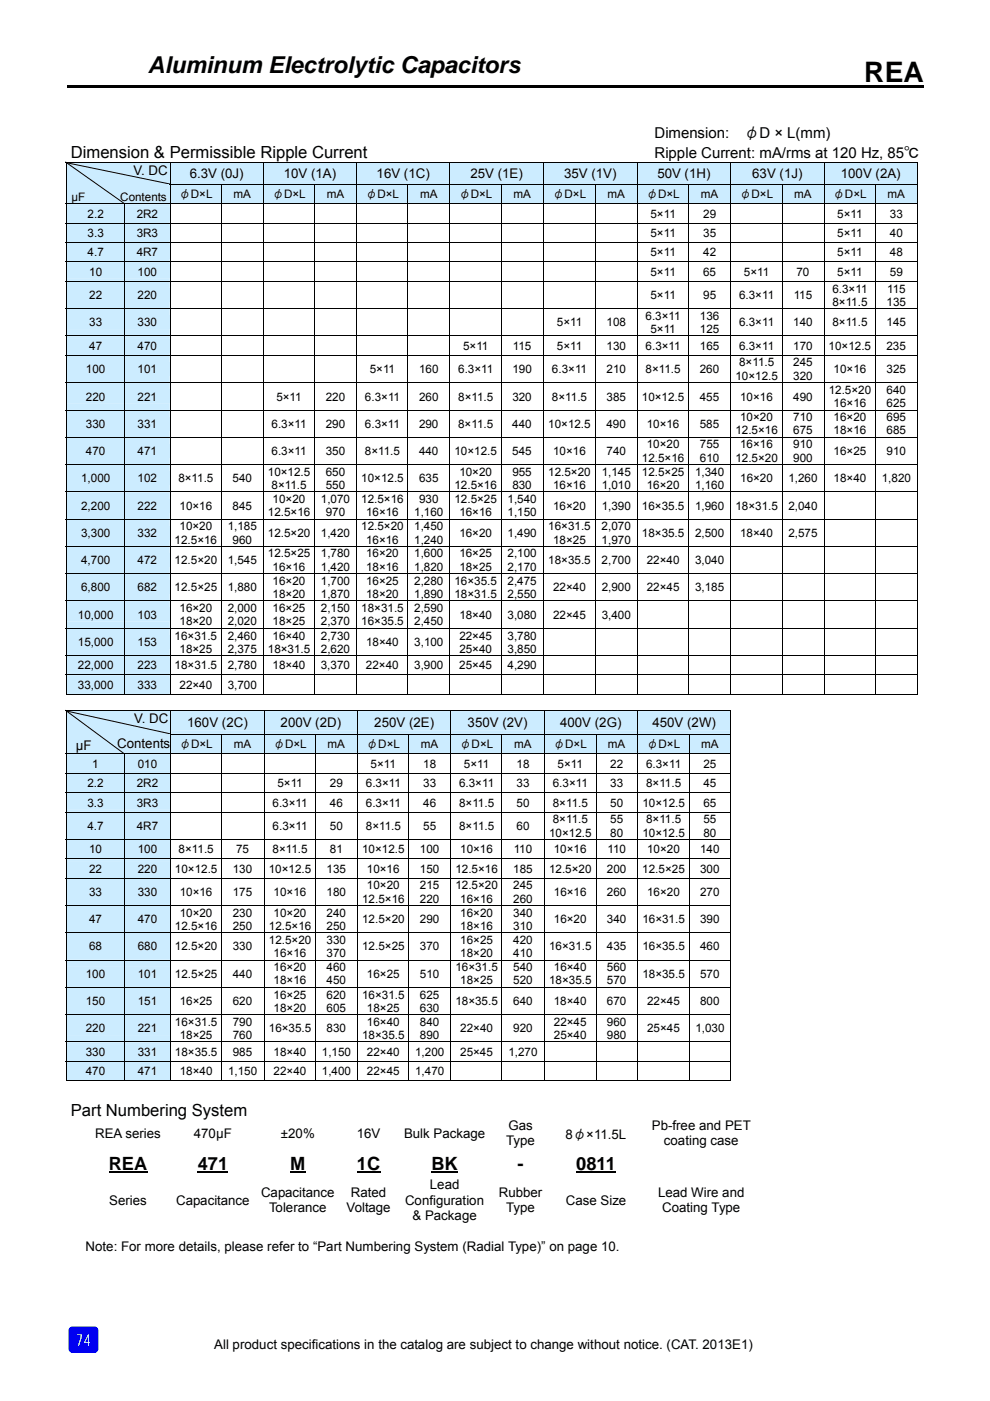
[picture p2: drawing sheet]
<svg xmlns="http://www.w3.org/2000/svg" width="210mm" height="297mm" viewBox="0 0 210 297" stroke-linecap="round" stroke-linejoin="round" font-family="sans-serif">
<path d="M14.3 18.2h16.6v.5h-16.6zM30.6 18.2h136.8v.5h-136.8zM167.2 18.2h28.8v.5h-28.8z" fill="#000"/>
<path d="M14.8 281.5l.6-.3h4.6a.93 .93 0 0 1 .9 1v3.7a.93 .93 0 0 1-.9 1h-4.6a.94 .94 0 0 1-.9-1v-3.7z" fill-rule="evenodd" fill="#00f"/>
<g fill="#ccecff">
<path d="M14.1 34.5h21.9v4.5h-21.9z"/>
<path d="M36.2 34.5h19.6v4.5h-19.6z"/>
<path d="M36.2 35.1h19.6v3.3h-19.6z"/>
<path d="M55.9 34.5h19.6v4.5h-19.6z"/>
<path d="M55.9 35.1h19.6v3.3h-19.6z"/>
<path d="M75.7 34.5h19.6v4.5h-19.6z"/>
<path d="M75.7 35.1h19.6v3.3h-19.6z"/>
<path d="M95.5 34.5h19.6v4.5h-19.6z"/>
<path d="M95.5 35.1h19.6v3.3h-19.6z"/>
<path d="M115.3 34.5h19.8v4.5h-19.8z"/>
<path d="M115.3 35.1h19.8v3.3h-19.8z"/>
<path d="M135.3 34.5h19.6v4.5h-19.6z"/>
<path d="M135.3 35.1h19.6v3.3h-19.6z"/>
<path d="M155.1 34.5h19.6v4.5h-19.6z"/>
<path d="M155.1 35.1h19.6v3.3h-19.6z"/>
<path d="M174.9 34.5h19.6v4.5h-19.6z"/>
<path d="M174.9 35.1h19.6v3.3h-19.6z"/>
</g>
<path d="M13.9 34.3h.2v.2h-.2zM194.5 34.3h.2v.2h-.2z" fill="#000"/>
<path d="M13.9 34.4h180.8M14 34.5v4.5M14.1 34.5l21.9 4.5M36.1 34.5v4.5M55.9 34.5v4.5M75.6 34.5v4.5M95.4 34.5v4.5M115.2 34.5v4.5M135.2 34.5v4.5M155 34.5v4.5M174.8 34.5v4.5M194.6 34.5v4.5" fill="none" stroke="#000" stroke-width=".21"/>
<g fill="#ccecff">
<path d="M14.1 39.1h21.9v4h-21.9z"/>
<path d="M36.2 39.1h10.7v4h-10.7z"/>
<path d="M36.2 39.5h10.7v3.2h-10.7z"/>
<path d="M47 39.1h8.8v4h-8.8z"/>
<path d="M47 39.7h8.8v2.8h-8.8z"/>
<path d="M55.9 39.1h10.8v4h-10.8z"/>
<path d="M55.9 39.5h10.8v3.2h-10.8z"/>
<path d="M66.8 39.1h8.7v4h-8.7z"/>
<path d="M66.8 39.7h8.7v2.8h-8.7z"/>
<path d="M75.7 39.1h10.8v4h-10.8z"/>
<path d="M75.7 39.5h10.8v3.2h-10.8z"/>
<path d="M86.6 39.1h8.7v4h-8.7z"/>
<path d="M86.6 39.7h8.7v2.8h-8.7z"/>
<path d="M95.5 39.1h10.8v4h-10.8z"/>
<path d="M95.5 39.5h10.8v3.2h-10.8z"/>
<path d="M106.3 39.1h8.8v4h-8.8z"/>
<path d="M106.3 39.7h8.8v2.8h-8.8z"/>
<path d="M115.3 39.1h11v4h-11z"/>
<path d="M115.3 39.5h11v3.2h-11z"/>
<path d="M126.3 39.1h8.8v4h-8.8z"/>
<path d="M126.3 39.7h8.8v2.8h-8.8z"/>
<path d="M135.3 39.1h10.7v4h-10.7z"/>
<path d="M135.3 39.5h10.7v3.2h-10.7z"/>
<path d="M146.1 39.1h8.8v4h-8.8z"/>
<path d="M146.1 39.7h8.8v2.8h-8.8z"/>
<path d="M155.1 39.1h10.8v4h-10.8z"/>
<path d="M155.1 39.5h10.8v3.2h-10.8z"/>
<path d="M165.9 39.1h8.8v4h-8.8z"/>
<path d="M165.9 39.7h8.8v2.8h-8.8z"/>
<path d="M174.9 39.1h10.8v4h-10.8z"/>
<path d="M174.9 39.5h10.8v3.2h-10.8z"/>
<path d="M185.7 39.1h8.8v4h-8.8z"/>
<path d="M185.7 39.7h8.8v2.8h-8.8z"/>
</g>
<path d="M13.9 39l.2 .1z" fill="#000"/>
<path d="M14.1 39.1h21.9" fill="none" stroke="#ccecff" stroke-width=".21"/>
<g fill="none" stroke="#000" stroke-width=".21">
<path d="M14 39.1v4M36 39.1h158.7M36.1 39.1v4M47 39.1v4M55.9 39.1v4M66.7 39.1v4M75.6 39.1v4M86.5 39.1v4M95.4 39.1v4M106.3 39.1v4M115.2 39.1v4M126.3 39.1v4"/>
<path d="M135.2 39.1v4M146.1 39.1v4M155 39.1v4M165.9 39.1v4M174.8 39.1v4M185.7 39.1v4M194.6 39.1v4"/>
</g>
<g fill="#ccecff">
<path d="M14.1 43.3h12.4v4h-12.4z"/>
<path d="M14.1 43.9h12.4v2.8h-12.4z"/>
<path d="M26.5 43.3h9.5v4h-9.5z"/>
<path d="M26.5 43.9h9.5v2.8h-9.5z"/>
</g>
<g fill="none" stroke="#000" stroke-width=".21">
<path d="M13.9 43.2h180.8M14 43.3v4M26.5 43.3v4M36.1 43.3v4M47 43.3v4M55.9 43.3v4M66.7 43.3v4M75.6 43.3v4M86.5 43.3v4M95.4 43.3v4M106.3 43.3v4M115.2 43.3v4"/>
<path d="M126.3 43.3v4M135.2 43.3v4M146.1 43.3v4M155 43.3v4M165.9 43.3v4M174.8 43.3v4M185.7 43.3v4M194.6 43.3v4"/>
</g>
<g fill="#ccecff">
<path d="M14.1 47.4h12.4v4h-12.4z"/>
<path d="M14.1 48h12.4v2.8h-12.4z"/>
<path d="M26.5 47.4h9.5v4h-9.5z"/>
<path d="M26.5 48h9.5v2.8h-9.5z"/>
</g>
<g fill="none" stroke="#000" stroke-width=".21">
<path d="M13.9 47.3h180.8M14 47.4v4M26.5 47.4v4M36.1 47.4v4M47 47.4v4M55.9 47.4v4M66.7 47.4v4M75.6 47.4v4M86.5 47.4v4M95.4 47.4v4M106.3 47.4v4M115.2 47.4v4"/>
<path d="M126.3 47.4v4M135.2 47.4v4M146.1 47.4v4M155 47.4v4M165.9 47.4v4M174.8 47.4v4M185.7 47.4v4M194.6 47.4v4"/>
</g>
<g fill="#ccecff">
<path d="M14.1 51.5h12.4v4h-12.4z"/>
<path d="M14.1 52h12.4v2.9h-12.4z"/>
<path d="M26.5 51.5h9.5v4h-9.5z"/>
<path d="M26.5 52h9.5v2.9h-9.5z"/>
</g>
<g fill="none" stroke="#000" stroke-width=".21">
<path d="M13.9 51.4h180.8M14 51.5v4M26.5 51.5v4M36.1 51.5v4M47 51.5v4M55.9 51.5v4M66.7 51.5v4M75.6 51.5v4M86.5 51.5v4M95.4 51.5v4M106.3 51.5v4M115.2 51.5v4"/>
<path d="M126.3 51.5v4M135.2 51.5v4M146.1 51.5v4M155 51.5v4M165.9 51.5v4M174.8 51.5v4M185.7 51.5v4M194.6 51.5v4"/>
</g>
<g fill="#ccecff">
<path d="M14.1 55.6h12.4v4h-12.4z"/>
<path d="M14.1 56.1h12.4v2.9h-12.4z"/>
<path d="M26.5 55.6h9.5v4h-9.5z"/>
<path d="M26.5 56.1h9.5v2.9h-9.5z"/>
</g>
<g fill="none" stroke="#000" stroke-width=".21">
<path d="M13.9 55.5h180.8M14 55.6v4M26.5 55.6v4M36.1 55.6v4M47 55.6v4M55.9 55.6v4M66.7 55.6v4M75.6 55.6v4M86.5 55.6v4M95.4 55.6v4M106.3 55.6v4M115.2 55.6v4"/>
<path d="M126.3 55.6v4M135.2 55.6v4M146.1 55.6v4M155 55.6v4M165.9 55.6v4M174.8 55.6v4M185.7 55.6v4M194.6 55.6v4"/>
</g>
<g fill="#ccecff">
<path d="M14.1 59.7h12.4v5.7h-12.4z"/>
<path d="M14.1 61.2h12.4v2.8h-12.4z"/>
<path d="M26.5 59.7h9.5v5.7h-9.5z"/>
<path d="M26.5 61.2h9.5v2.8h-9.5z"/>
</g>
<g fill="none" stroke="#000" stroke-width=".21">
<path d="M13.9 59.6h180.8M14 59.7v5.7M26.5 59.7v5.7M36.1 59.7v5.7M47 59.7v5.7M55.9 59.7v5.7M66.7 59.7v5.7M75.6 59.7v5.7M86.5 59.7v5.7M95.4 59.7v5.7M106.3 59.7v5.7M115.2 59.7v5.7"/>
<path d="M126.3 59.7v5.7M135.2 59.7v5.7M146.1 59.7v5.7M155 59.7v5.7M165.9 59.7v5.7M174.8 59.7v5.7M185.7 59.7v5.7M194.6 59.7v5.7"/>
</g>
<g fill="#ccecff">
<path d="M14.1 65.5h12.4v5.7h-12.4z"/>
<path d="M14.1 66.9h12.4v2.9h-12.4z"/>
<path d="M26.5 65.5h9.5v5.7h-9.5z"/>
<path d="M26.5 66.9h9.5v2.9h-9.5z"/>
</g>
<g fill="none" stroke="#000" stroke-width=".21">
<path d="M13.9 65.5h180.8M14 65.5v5.7M26.5 65.5v5.7M36.1 65.5v5.7M47 65.5v5.7M55.9 65.5v5.7M66.7 65.5v5.7M75.6 65.5v5.7M86.5 65.5v5.7M95.4 65.5v5.7M106.3 65.5v5.7M115.2 65.5v5.7"/>
<path d="M126.3 65.5v5.7M135.2 65.5v5.7M146.1 65.5v5.7M155 65.5v5.7M165.9 65.5v5.7M174.8 65.5v5.7M185.7 65.5v5.7M194.6 65.5v5.7"/>
</g>
<g fill="#ccecff">
<path d="M14.1 71.3h12.4v4h-12.4z"/>
<path d="M14.1 71.9h12.4v2.8h-12.4z"/>
<path d="M26.5 71.3h9.5v4h-9.5z"/>
<path d="M26.5 71.9h9.5v2.8h-9.5z"/>
</g>
<g fill="none" stroke="#000" stroke-width=".21">
<path d="M13.9 71.2h180.8M14 71.3v4M26.5 71.3v4M36.1 71.3v4M47 71.3v4M55.9 71.3v4M66.7 71.3v4M75.6 71.3v4M86.5 71.3v4M95.4 71.3v4M106.3 71.3v4M115.2 71.3v4"/>
<path d="M126.3 71.3v4M135.2 71.3v4M146.1 71.3v4M155 71.3v4M165.9 71.3v4M174.8 71.3v4M185.7 71.3v4M194.6 71.3v4"/>
</g>
<g fill="#ccecff">
<path d="M14.1 75.4h12.4v5.6h-12.4z"/>
<path d="M14.1 76.8h12.4v2.8h-12.4z"/>
<path d="M26.5 75.4h9.5v5.6h-9.5z"/>
<path d="M26.5 76.8h9.5v2.8h-9.5z"/>
</g>
<g fill="none" stroke="#000" stroke-width=".21">
<path d="M13.9 75.3h180.8M14 75.4v5.6M26.5 75.4v5.6M36.1 75.4v5.6M47 75.4v5.6M55.9 75.4v5.6M66.7 75.4v5.6M75.6 75.4v5.6M86.5 75.4v5.6M95.4 75.4v5.6M106.3 75.4v5.6M115.2 75.4v5.6"/>
<path d="M126.3 75.4v5.6M135.2 75.4v5.6M146.1 75.4v5.6M155 75.4v5.6M165.9 75.4v5.6M174.8 75.4v5.6M185.7 75.4v5.6M194.6 75.4v5.6"/>
</g>
<g fill="#ccecff">
<path d="M14.1 81.2h12.4v5.7h-12.4z"/>
<path d="M14.1 82.6h12.4v2.9h-12.4z"/>
<path d="M26.5 81.2h9.5v5.7h-9.5z"/>
<path d="M26.5 82.6h9.5v2.9h-9.5z"/>
</g>
<g fill="none" stroke="#000" stroke-width=".21">
<path d="M13.9 81.1h180.8M14 81.2v5.7M26.5 81.2v5.7M36.1 81.2v5.7M47 81.2v5.7M55.9 81.2v5.7M66.7 81.2v5.7M75.6 81.2v5.7M86.5 81.2v5.7M95.4 81.2v5.7M106.3 81.2v5.7M115.2 81.2v5.7"/>
<path d="M126.3 81.2v5.7M135.2 81.2v5.7M146.1 81.2v5.7M155 81.2v5.7M165.9 81.2v5.7M174.8 81.2v5.7M185.7 81.2v5.7M194.6 81.2v5.7"/>
</g>
<g fill="#ccecff">
<path d="M14.1 87h12.4v5.7h-12.4z"/>
<path d="M14.1 88.4h12.4v2.8h-12.4z"/>
<path d="M26.5 87h9.5v5.7h-9.5z"/>
<path d="M26.5 88.4h9.5v2.8h-9.5z"/>
</g>
<g fill="none" stroke="#000" stroke-width=".21">
<path d="M13.9 87h180.8M14 87v5.7M26.5 87v5.7M36.1 87v5.7M47 87v5.7M55.9 87v5.7M66.7 87v5.7M75.6 87v5.7M86.5 87v5.7M95.4 87v5.7M106.3 87v5.7M115.2 87v5.7"/>
<path d="M126.3 87v5.7M135.2 87v5.7M146.1 87v5.7M155 87v5.7M165.9 87v5.7M174.8 87v5.7M185.7 87v5.7M194.6 87v5.7"/>
</g>
<g fill="#ccecff">
<path d="M14.1 92.8h12.4v5.6h-12.4z"/>
<path d="M14.1 94.2h12.4v2.8h-12.4z"/>
<path d="M26.5 92.8h9.5v5.6h-9.5z"/>
<path d="M26.5 94.2h9.5v2.8h-9.5z"/>
</g>
<g fill="none" stroke="#000" stroke-width=".21">
<path d="M13.9 92.7h180.8M14 92.8v5.6M26.5 92.8v5.6M36.1 92.8v5.6M47 92.8v5.6M55.9 92.8v5.6M66.7 92.8v5.6M75.6 92.8v5.6M86.5 92.8v5.6M95.4 92.8v5.6M106.3 92.8v5.6M115.2 92.8v5.6"/>
<path d="M126.3 92.8v5.6M135.2 92.8v5.6M146.1 92.8v5.6M155 92.8v5.6M165.9 92.8v5.6M174.8 92.8v5.6M185.7 92.8v5.6M194.6 92.8v5.6"/>
</g>
<g fill="#ccecff">
<path d="M14.1 98.5h12.4v5.7h-12.4z"/>
<path d="M14.1 99.9h12.4v2.9h-12.4z"/>
<path d="M26.5 98.5h9.5v5.7h-9.5z"/>
<path d="M26.5 99.9h9.5v2.9h-9.5z"/>
</g>
<g fill="none" stroke="#000" stroke-width=".21">
<path d="M13.9 98.5h180.8M14 98.5v5.7M26.5 98.5v5.7M36.1 98.5v5.7M47 98.5v5.7M55.9 98.5v5.7M66.7 98.5v5.7M75.6 98.5v5.7M86.5 98.5v5.7M95.4 98.5v5.7M106.3 98.5v5.7M115.2 98.5v5.7"/>
<path d="M126.3 98.5v5.7M135.2 98.5v5.7M146.1 98.5v5.7M155 98.5v5.7M165.9 98.5v5.7M174.8 98.5v5.7M185.7 98.5v5.7M194.6 98.5v5.7"/>
</g>
<g fill="#ccecff">
<path d="M14.1 104.4h12.4v5.7h-12.4z"/>
<path d="M14.1 105.8h12.4v2.8h-12.4z"/>
<path d="M26.5 104.4h9.5v5.7h-9.5z"/>
<path d="M26.5 105.8h9.5v2.8h-9.5z"/>
</g>
<g fill="none" stroke="#000" stroke-width=".21">
<path d="M13.9 104.3h180.8M14 104.4v5.7M26.5 104.4v5.7M36.1 104.4v5.7M47 104.4v5.7M55.9 104.4v5.7M66.7 104.4v5.7M75.6 104.4v5.7M86.5 104.4v5.7M95.4 104.4v5.7M106.3 104.4v5.7M115.2 104.4v5.7"/>
<path d="M126.3 104.4v5.7M135.2 104.4v5.7M146.1 104.4v5.7M155 104.4v5.7M165.9 104.4v5.7M174.8 104.4v5.7M185.7 104.4v5.7M194.6 104.4v5.7"/>
</g>
<g fill="#ccecff">
<path d="M14.1 110.2h12.4v5.6h-12.4z"/>
<path d="M14.1 111.6h12.4v2.8h-12.4z"/>
<path d="M26.5 110.2h9.5v5.6h-9.5z"/>
<path d="M26.5 111.6h9.5v2.8h-9.5z"/>
</g>
<g fill="none" stroke="#000" stroke-width=".21">
<path d="M13.9 110.1h180.8M14 110.2v5.6M26.5 110.2v5.6M36.1 110.2v5.6M47 110.2v5.6M55.9 110.2v5.6M66.7 110.2v5.6M75.6 110.2v5.6M86.5 110.2v5.6M95.4 110.2v5.6M106.3 110.2v5.6M115.2 110.2v5.6"/>
<path d="M126.3 110.2v5.6M135.2 110.2v5.6M146.1 110.2v5.6M155 110.2v5.6M165.9 110.2v5.6M174.8 110.2v5.6M185.7 110.2v5.6M194.6 110.2v5.6"/>
</g>
<g fill="#ccecff">
<path d="M14.1 115.9h12.4v5.7h-12.4z"/>
<path d="M14.1 117.3h12.4v2.9h-12.4z"/>
<path d="M26.5 115.9h9.5v5.7h-9.5z"/>
<path d="M26.5 117.3h9.5v2.9h-9.5z"/>
</g>
<g fill="none" stroke="#000" stroke-width=".21">
<path d="M13.9 115.9h180.8M14 115.9v5.7M26.5 115.9v5.7M36.1 115.9v5.7M47 115.9v5.7M55.9 115.9v5.7M66.7 115.9v5.7M75.6 115.9v5.7M86.5 115.9v5.7M95.4 115.9v5.7M106.3 115.9v5.7M115.2 115.9v5.7"/>
<path d="M126.3 115.9v5.7M135.2 115.9v5.7M146.1 115.9v5.7M155 115.9v5.7M165.9 115.9v5.7M174.8 115.9v5.7M185.7 115.9v5.7M194.6 115.9v5.7"/>
</g>
<g fill="#ccecff">
<path d="M14.1 121.7h12.4v5.7h-12.4z"/>
<path d="M14.1 123.1h12.4v2.8h-12.4z"/>
<path d="M26.5 121.7h9.5v5.7h-9.5z"/>
<path d="M26.5 123.1h9.5v2.8h-9.5z"/>
</g>
<g fill="none" stroke="#000" stroke-width=".21">
<path d="M13.9 121.6h180.8M14 121.7v5.7M26.5 121.7v5.7M36.1 121.7v5.7M47 121.7v5.7M55.9 121.7v5.7M66.7 121.7v5.7M75.6 121.7v5.7M86.5 121.7v5.7M95.4 121.7v5.7M106.3 121.7v5.7M115.2 121.7v5.7"/>
<path d="M126.3 121.7v5.7M135.2 121.7v5.7M146.1 121.7v5.7M155 121.7v5.7M165.9 121.7v5.7M174.8 121.7v5.7M185.7 121.7v5.7M194.6 121.7v5.7"/>
</g>
<g fill="#ccecff">
<path d="M14.1 127.4h12.4v5.7h-12.4z"/>
<path d="M14.1 128.9h12.4v2.8h-12.4z"/>
<path d="M26.5 127.4h9.5v5.7h-9.5z"/>
<path d="M26.5 128.9h9.5v2.8h-9.5z"/>
</g>
<g fill="none" stroke="#000" stroke-width=".21">
<path d="M13.9 127.4h180.8M14 127.4v5.7M26.5 127.4v5.7M36.1 127.4v5.7M47 127.4v5.7M55.9 127.4v5.7M66.7 127.4v5.7M75.6 127.4v5.7M86.5 127.4v5.7M95.4 127.4v5.7M106.3 127.4v5.7M115.2 127.4v5.7"/>
<path d="M126.3 127.4v5.7M135.2 127.4v5.7M146.1 127.4v5.7M155 127.4v5.7M165.9 127.4v5.7M174.8 127.4v5.7M185.7 127.4v5.7M194.6 127.4v5.7"/>
</g>
<g fill="#ccecff">
<path d="M14.1 133.3h12.4v5.7h-12.4z"/>
<path d="M14.1 134.7h12.4v2.9h-12.4z"/>
<path d="M26.5 133.3h9.5v5.7h-9.5z"/>
<path d="M26.5 134.7h9.5v2.9h-9.5z"/>
</g>
<g fill="none" stroke="#000" stroke-width=".21">
<path d="M13.9 133.2h180.8M14 133.3v5.7M26.5 133.3v5.7M36.1 133.3v5.7M47 133.3v5.7M55.9 133.3v5.7M66.7 133.3v5.7M75.6 133.3v5.7M86.5 133.3v5.7M95.4 133.3v5.7M106.3 133.3v5.7M115.2 133.3v5.7"/>
<path d="M126.3 133.3v5.7M135.2 133.3v5.7M146.1 133.3v5.7M155 133.3v5.7M165.9 133.3v5.7M174.8 133.3v5.7M185.7 133.3v5.7M194.6 133.3v5.7"/>
</g>
<g fill="#ccecff">
<path d="M14.1 139.1h12.4v4h-12.4z"/>
<path d="M14.1 139.7h12.4v2.8h-12.4z"/>
<path d="M26.5 139.1h9.5v4h-9.5z"/>
<path d="M26.5 139.7h9.5v2.8h-9.5z"/>
</g>
<g fill="none" stroke="#000" stroke-width=".21">
<path d="M13.9 139h180.8M14 139.1v4M26.5 139.1v4M36.1 139.1v4M47 139.1v4M55.9 139.1v4M66.7 139.1v4M75.6 139.1v4M86.5 139.1v4M95.4 139.1v4M106.3 139.1v4M115.2 139.1v4"/>
<path d="M126.3 139.1v4M135.2 139.1v4M146.1 139.1v4M155 139.1v4M165.9 139.1v4M174.8 139.1v4M185.7 139.1v4M194.6 139.1v4"/>
</g>
<g fill="#ccecff">
<path d="M14.1 143.2h12.4v4h-12.4z"/>
<path d="M14.1 143.7h12.4v2.9h-12.4z"/>
<path d="M26.5 143.2h9.5v4h-9.5z"/>
<path d="M26.5 143.7h9.5v2.9h-9.5z"/>
</g>
<g fill="none" stroke="#000" stroke-width=".21">
<path d="M13.9 143.1h180.8M13.9 147.3h22.1M14 143.2v4.1M26.5 143.2v4M36.1 143.2v4.1M36.2 147.3h19.6M47 143.2v4M55.9 143.2v4.1M55.9 147.3h19.6M66.7 143.2v4M75.6 143.2v4.1M75.7 147.3h19.6"/>
<path d="M86.5 143.2v4M95.4 143.2v4.1M95.5 147.3h19.6M106.3 143.2v4M115.2 143.2v4.1M115.3 147.3h19.8M126.3 143.2v4M135.2 143.2v4.1M135.3 147.3h19.6M146.1 143.2v4M155 143.2v4.1M155.1 147.3h19.6"/>
<path d="M165.9 143.2v4M174.8 143.2v4.1M174.9 147.3h19.6M185.7 143.2v4M194.6 143.2v4.1"/>
</g>
<path d="M194.5 147.2h.2v.1h-.2z" fill="#000"/>
<g fill="#ccecff">
<path d="M14.1 150.8h22v4.8h-22z"/>
<path d="M36.3 150.8h19.7v4.8h-19.7z"/>
<path d="M36.3 151.6h19.7v3.2h-19.7z"/>
<path d="M56.2 150.8h19.6v4.8h-19.6z"/>
<path d="M56.2 151.6h19.6v3.2h-19.6z"/>
<path d="M75.9 150.8h19.6v4.8h-19.6z"/>
<path d="M75.9 151.6h19.6v3.2h-19.6z"/>
<path d="M95.7 150.8h19.6v4.8h-19.6z"/>
<path d="M95.7 151.6h19.6v3.2h-19.6z"/>
<path d="M115.5 150.8h19.6v4.8h-19.6z"/>
<path d="M115.5 151.6h19.6v3.2h-19.6z"/>
<path d="M135.3 150.8h19.6v4.8h-19.6z"/>
<path d="M135.3 151.6h19.6v3.2h-19.6z"/>
</g>
<path d="M13.9 150.6h.2v.1h-.2zM154.9 150.6h.2v.1h-.2z" fill="#000"/>
<path d="M13.9 150.7h141.2M14 150.7v4.9M14.1 150.7l22.1 4.9M36.2 150.7v4.9M56 150.7v4.9M75.8 150.7v4.9M95.6 150.7v4.9M115.4 150.7v4.9M135.2 150.7v4.9M155 150.7v4.9" fill="none" stroke="#000" stroke-width=".21"/>
<g fill="#ccecff">
<path d="M14.1 155.7h7.2v4h-7.2z"/>
<path d="M21.3 155.7h14.8v4h-14.8z"/>
<path d="M21.3 156.1h14.8v3.2h-14.8z"/>
<path d="M36.3 155.7h10.6v4h-10.6z"/>
<path d="M36.3 156.1h10.6v3.2h-10.6z"/>
<path d="M46.9 155.7h9.1v4h-9.1z"/>
<path d="M46.9 156.3h9.1v2.8h-9.1z"/>
<path d="M56.2 155.7h10.7v4h-10.7z"/>
<path d="M56.2 156.1h10.7v3.2h-10.7z"/>
<path d="M67 155.7h8.8v4h-8.8z"/>
<path d="M67 156.3h8.8v2.8h-8.8z"/>
<path d="M75.9 155.7h10.8v4h-10.8z"/>
<path d="M75.9 156.1h10.8v3.2h-10.8z"/>
<path d="M86.7 155.7h8.8v4h-8.8z"/>
<path d="M86.7 156.3h8.8v2.8h-8.8z"/>
<path d="M95.7 155.7h10.7v4h-10.7z"/>
<path d="M95.7 156.1h10.7v3.2h-10.7z"/>
<path d="M106.5 155.7h8.8v4h-8.8z"/>
<path d="M106.5 156.3h8.8v2.8h-8.8z"/>
<path d="M115.5 155.7h10.9v4h-10.9z"/>
<path d="M115.5 156.1h10.9v3.2h-10.9z"/>
<path d="M126.5 155.7h8.6v4h-8.6z"/>
<path d="M126.5 156.3h8.6v2.8h-8.6z"/>
<path d="M135.3 155.7h10.9v4h-10.9z"/>
<path d="M135.3 156.1h10.9v3.2h-10.9z"/>
<path d="M146.2 155.7h8.7v4h-8.7z"/>
<path d="M146.2 156.3h8.7v2.8h-8.7z"/>
</g>
<path d="M13.9 155.6l.2 .1z" fill="#000"/>
<path d="M14.1 155.6h22.1" fill="none" stroke="#ccecff" stroke-width=".21"/>
<g fill="none" stroke="#000" stroke-width=".21">
<path d="M14 155.7v4M36.2 155.6h118.9M36.2 155.7v4M46.9 155.7v4M56 155.7v4M66.9 155.7v4M75.8 155.7v4M86.7 155.7v4M95.6 155.7v4M106.5 155.7v4M115.4 155.7v4M126.4 155.7v4"/>
<path d="M135.2 155.7v4M146.2 155.7v4M155 155.7v4"/>
</g>
<g fill="#ccecff">
<path d="M14.1 159.9h12.3v4h-12.3z"/>
<path d="M14.1 160.4h12.3v2.9h-12.3z"/>
<path d="M26.5 159.9h9.7v4h-9.7z"/>
<path d="M26.5 160.4h9.7v2.9h-9.7z"/>
</g>
<g fill="none" stroke="#000" stroke-width=".21">
<path d="M13.9 159.8h141.2M14 159.9v4M26.4 159.9v4M36.2 159.9v4M46.9 159.9v4M56 159.9v4M66.9 159.9v4M75.8 159.9v4M86.7 159.9v4M95.6 159.9v4M106.5 159.9v4M115.4 159.9v4"/>
<path d="M126.4 159.9v4M135.2 159.9v4M146.2 159.9v4M155 159.9v4"/>
</g>
<g fill="#ccecff">
<path d="M14.1 164h12.3v4h-12.3z"/>
<path d="M14.1 164.6h12.3v2.9h-12.3z"/>
<path d="M26.5 164h9.7v4h-9.7z"/>
<path d="M26.5 164.6h9.7v2.9h-9.7z"/>
</g>
<g fill="none" stroke="#000" stroke-width=".21">
<path d="M13.9 164h141.2M14 164v4M26.4 164v4M36.2 164v4M46.9 164v4M56 164v4M66.9 164v4M75.8 164v4M86.7 164v4M95.6 164v4M106.5 164v4M115.4 164v4"/>
<path d="M126.4 164v4M135.2 164v4M146.2 164v4M155 164v4"/>
</g>
<g fill="#ccecff">
<path d="M14.1 168.1h12.3v4h-12.3z"/>
<path d="M14.1 168.7h12.3v2.9h-12.3z"/>
<path d="M26.5 168.1h9.7v4h-9.7z"/>
<path d="M26.5 168.7h9.7v2.9h-9.7z"/>
</g>
<g fill="none" stroke="#000" stroke-width=".21">
<path d="M13.9 168.1h141.2M14 168.1v4M26.4 168.1v4M36.2 168.1v4M46.9 168.1v4M56 168.1v4M66.9 168.1v4M75.8 168.1v4M86.7 168.1v4M95.6 168.1v4M106.5 168.1v4M115.4 168.1v4"/>
<path d="M126.4 168.1v4M135.2 168.1v4M146.2 168.1v4M155 168.1v4"/>
</g>
<g fill="#ccecff">
<path d="M14.1 172.2h12.3v5.7h-12.3z"/>
<path d="M14.1 173.7h12.3v2.8h-12.3z"/>
<path d="M26.5 172.2h9.7v5.7h-9.7z"/>
<path d="M26.5 173.7h9.7v2.8h-9.7z"/>
</g>
<g fill="none" stroke="#000" stroke-width=".21">
<path d="M13.9 172.2h141.2M14 172.2v5.7M26.4 172.2v5.7M36.2 172.2v5.7M46.9 172.2v5.7M56 172.2v5.7M66.9 172.2v5.7M75.8 172.2v5.7M86.7 172.2v5.7M95.6 172.2v5.7M106.5 172.2v5.7M115.4 172.2v5.7"/>
<path d="M126.4 172.2v5.7M135.2 172.2v5.7M146.2 172.2v5.7M155 172.2v5.7"/>
</g>
<g fill="#ccecff">
<path d="M14.1 178h12.3v4h-12.3z"/>
<path d="M14.1 178.6h12.3v2.8h-12.3z"/>
<path d="M26.5 178h9.7v4h-9.7z"/>
<path d="M26.5 178.6h9.7v2.8h-9.7z"/>
</g>
<g fill="none" stroke="#000" stroke-width=".21">
<path d="M13.9 177.9h141.2M14 178v4M26.4 178v4M36.2 178v4M46.9 178v4M56 178v4M66.9 178v4M75.8 178v4M86.7 178v4M95.6 178v4M106.5 178v4M115.4 178v4"/>
<path d="M126.4 178v4M135.2 178v4M146.2 178v4M155 178v4"/>
</g>
<g fill="#ccecff">
<path d="M14.1 182.2h12.3v4h-12.3z"/>
<path d="M14.1 182.8h12.3v2.8h-12.3z"/>
<path d="M26.5 182.2h9.7v4h-9.7z"/>
<path d="M26.5 182.8h9.7v2.8h-9.7z"/>
</g>
<g fill="none" stroke="#000" stroke-width=".21">
<path d="M13.9 182.1h141.2M14 182.2v4M26.4 182.2v4M36.2 182.2v4M46.9 182.2v4M56 182.2v4M66.9 182.2v4M75.8 182.2v4M86.7 182.2v4M95.6 182.2v4M106.5 182.2v4M115.4 182.2v4"/>
<path d="M126.4 182.2v4M135.2 182.2v4M146.2 182.2v4M155 182.2v4"/>
</g>
<g fill="#ccecff">
<path d="M14.1 186.3h12.3v5.7h-12.3z"/>
<path d="M14.1 187.7h12.3v2.8h-12.3z"/>
<path d="M26.5 186.3h9.7v5.7h-9.7z"/>
<path d="M26.5 187.7h9.7v2.8h-9.7z"/>
</g>
<g fill="none" stroke="#000" stroke-width=".21">
<path d="M13.9 186.2h141.2M14 186.3v5.7M26.4 186.3v5.7M36.2 186.3v5.7M46.9 186.3v5.7M56 186.3v5.7M66.9 186.3v5.7M75.8 186.3v5.7M86.7 186.3v5.7M95.6 186.3v5.7M106.5 186.3v5.7M115.4 186.3v5.7"/>
<path d="M126.4 186.3v5.7M135.2 186.3v5.7M146.2 186.3v5.7M155 186.3v5.7"/>
</g>
<g fill="#ccecff">
<path d="M14.1 192h12.3v5.7h-12.3z"/>
<path d="M14.1 193.5h12.3v2.8h-12.3z"/>
<path d="M26.5 192h9.7v5.7h-9.7z"/>
<path d="M26.5 193.5h9.7v2.8h-9.7z"/>
</g>
<g fill="none" stroke="#000" stroke-width=".21">
<path d="M13.9 192h141.2M14 192v5.7M26.4 192v5.7M36.2 192v5.7M46.9 192v5.7M56 192v5.7M66.9 192v5.7M75.8 192v5.7M86.7 192v5.7M95.6 192v5.7M106.5 192v5.7M115.4 192v5.7"/>
<path d="M126.4 192v5.7M135.2 192v5.7M146.2 192v5.7M155 192v5.7"/>
</g>
<g fill="#ccecff">
<path d="M14.1 197.8h12.3v5.7h-12.3z"/>
<path d="M14.1 199.2h12.3v2.9h-12.3z"/>
<path d="M26.5 197.8h9.7v5.7h-9.7z"/>
<path d="M26.5 199.2h9.7v2.9h-9.7z"/>
</g>
<g fill="none" stroke="#000" stroke-width=".21">
<path d="M13.9 197.8h141.2M14 197.8v5.7M26.4 197.8v5.7M36.2 197.8v5.7M46.9 197.8v5.7M56 197.8v5.7M66.9 197.8v5.7M75.8 197.8v5.7M86.7 197.8v5.7M95.6 197.8v5.7M106.5 197.8v5.7M115.4 197.8v5.7"/>
<path d="M126.4 197.8v5.7M135.2 197.8v5.7M146.2 197.8v5.7M155 197.8v5.7"/>
</g>
<g fill="#ccecff">
<path d="M14.1 203.6h12.3v5.7h-12.3z"/>
<path d="M14.1 205h12.3v2.8h-12.3z"/>
<path d="M26.5 203.6h9.7v5.7h-9.7z"/>
<path d="M26.5 205h9.7v2.8h-9.7z"/>
</g>
<g fill="none" stroke="#000" stroke-width=".21">
<path d="M13.9 203.5h141.2M14 203.6v5.7M26.4 203.6v5.7M36.2 203.6v5.7M46.9 203.6v5.7M56 203.6v5.7M66.9 203.6v5.7M75.8 203.6v5.7M86.7 203.6v5.7M95.6 203.6v5.7M106.5 203.6v5.7M115.4 203.6v5.7"/>
<path d="M126.4 203.6v5.7M135.2 203.6v5.7M146.2 203.6v5.7M155 203.6v5.7"/>
</g>
<g fill="#ccecff">
<path d="M14.1 209.4h12.3v5.7h-12.3z"/>
<path d="M14.1 210.8h12.3v2.9h-12.3z"/>
<path d="M26.5 209.4h9.7v5.7h-9.7z"/>
<path d="M26.5 210.8h9.7v2.9h-9.7z"/>
</g>
<g fill="none" stroke="#000" stroke-width=".21">
<path d="M13.9 209.3h141.2M14 209.4v5.7M26.4 209.4v5.7M36.2 209.4v5.7M46.9 209.4v5.7M56 209.4v5.7M66.9 209.4v5.7M75.8 209.4v5.7M86.7 209.4v5.7M95.6 209.4v5.7M106.5 209.4v5.7M115.4 209.4v5.7"/>
<path d="M126.4 209.4v5.7M135.2 209.4v5.7M146.2 209.4v5.7M155 209.4v5.7"/>
</g>
<g fill="#ccecff">
<path d="M14.1 215.2h12.3v5.7h-12.3z"/>
<path d="M14.1 216.6h12.3v2.9h-12.3z"/>
<path d="M26.5 215.2h9.7v5.7h-9.7z"/>
<path d="M26.5 216.6h9.7v2.9h-9.7z"/>
</g>
<g fill="none" stroke="#000" stroke-width=".21">
<path d="M13.9 215.2h141.2M14 215.2v5.7M26.4 215.2v5.7M36.2 215.2v5.7M46.9 215.2v5.7M56 215.2v5.7M66.9 215.2v5.7M75.8 215.2v5.7M86.7 215.2v5.7M95.6 215.2v5.7M106.5 215.2v5.7M115.4 215.2v5.7"/>
<path d="M126.4 215.2v5.7M135.2 215.2v5.7M146.2 215.2v5.7M155 215.2v5.7"/>
</g>
<g fill="#ccecff">
<path d="M14.1 221h12.3v4h-12.3z"/>
<path d="M14.1 221.6h12.3v2.8h-12.3z"/>
<path d="M26.5 221h9.7v4h-9.7z"/>
<path d="M26.5 221.6h9.7v2.8h-9.7z"/>
</g>
<g fill="none" stroke="#000" stroke-width=".21">
<path d="M13.9 220.9h141.2M14 221v4M26.4 221v4M36.2 221v4M46.9 221v4M56 221v4M66.9 221v4M75.8 221v4M86.7 221v4M95.6 221v4M106.5 221v4M115.4 221v4"/>
<path d="M126.4 221v4M135.2 221v4M146.2 221v4M155 221v4"/>
</g>
<g fill="#ccecff">
<path d="M14.1 225.1h12.3v4h-12.3z"/>
<path d="M14.1 225.6h12.3v2.9h-12.3z"/>
<path d="M26.5 225.1h9.7v4h-9.7z"/>
<path d="M26.5 225.6h9.7v2.9h-9.7z"/>
</g>
<g fill="none" stroke="#000" stroke-width=".21">
<path d="M13.9 34.4l12.5 8.8M13.9 150.6l12.5 9.2M13.9 225h141.2M13.9 229.2h22.3M14 225v4.2M26.4 225v4.1M36.2 225v4.2M36.3 229.2h19.7M46.9 225v4.1M56 225v4.2M56.1 229.2h19.7M66.9 225v4.1"/>
<path d="M75.8 225v4.2M75.9 229.2h19.6M86.7 225v4.1M95.6 225v4.2M95.7 229.2h19.6M106.5 225v4.1M115.4 225v4.2M115.5 229.2h19.6M126.4 225v4.1M135.2 225v4.2M135.3 229.2h19.6M146.2 225v4.1"/>
<path d="M155 225v4.2"/>
</g>
<path d="M154.9 229.1h.2v.1h-.2z" fill="#000"/>
<path d="M23.1 248.6h8.2M41.9 248.6h6.5M61.6 248.6h3.2M75.7 248.6h5M91.5 248.6h5.6M122.2 248.6h8.4" fill="none" stroke="#000" stroke-width=".4"/>
<text font-size="6" x="183.3" y="17.5">REA</text>
<text font-size="4.9" x="31.4" y="15.4">Aluminum Electrolytic Capacitors</text>
<g font-size="3.9">
<text x="23.1" y="248">REA</text>
<text x="41.9" y="248">471</text>
<text x="61.6" y="248">M</text>
<text x="75.7" y="248">1C</text>
<text x="91.5" y="248">BK</text>
<text x="109.8" y="248">-</text>
<text x="122.2" y="248">0811</text>
</g>
<g font-size="3.5">
<text x="15" y="33.4">Dimension &amp; Permissible Ripple Current</text>
<text x="15" y="236.6">Part Numbering System</text>
</g>
<text font-size="3.5" fill="#fff" x="16.1" y="285.3">74</text>
<g font-size="3.2">
<text x="138.8" y="29.2">Dimension:</text>
<text x="157.9" y="29.2">φD × L(mm)</text>
<text x="138.8" y="33.4">Ripple Current: mA/rms at 120 Hz, 85℃</text>
</g>
<g font-size="2.8">
<text x="28.3" y="37.1">V. DC</text>
<text x="40.2" y="37.7">6.3V (0J)</text>
<text x="60.2" y="37.7">10V (1A)</text>
<text x="79.9" y="37.7">16V (1C)</text>
<text x="99.8" y="37.7">25V (1E)</text>
<text x="119.6" y="37.7">35V (1V)</text>
<text x="139.4" y="37.7">50V (1H)</text>
<text x="159.6" y="37.7">63V (1J)</text>
<text x="178.4" y="37.7">100V (2A)</text>
<text x="28.5" y="153.4">V. DC</text>
<text x="39.7" y="154.2">160V (2C)</text>
<text x="59.5" y="154.2">200V (2D)</text>
<text x="79.4" y="154.2">250V (2E)</text>
<text x="99.2" y="154.2">350V (2V)</text>
<text x="118.8" y="154.2">400V (2G)</text>
<text x="138.4" y="154.2">450V (2W)</text>
<text x="16.1" y="159">μF</text>
<text x="24.9" y="158.7">Contents</text>
<text x="107.8" y="239.6">Gas</text>
<text x="138.3" y="239.6">Pb-free and PET</text>
<text x="20.2" y="241.2">REA series</text>
<text x="41.1" y="241.2">470μF</text>
<text x="59.6" y="241.2">±20%</text>
<text x="75.7" y="241.2">16V</text>
<text x="85.7" y="241.2">Bulk Package</text>
<text x="107.4" y="242.8">Type</text>
<text x="120" y="241.4">8φ×11.5L</text>
<text x="140.8" y="242.8">coating case</text>
<text x="23.2" y="255.4">Series</text>
<text x="37.4" y="255.4">Capacitance</text>
<text x="55.4" y="253.8">Capacitance</text>
<text x="57.1" y="257">Tolerance</text>
<text x="73.5" y="257">Voltage</text>
<text x="74.4" y="253.8">Rated</text>
<text x="85.9" y="255.4">Configuration</text>
<text x="91.2" y="252.2">Lead</text>
<text x="105.8" y="253.8">Rubber</text>
<text x="107.4" y="257">Type</text>
<text x="120" y="255.4">Case Size</text>
<text x="139.6" y="253.8">Lead Wire and</text>
<text x="140.5" y="257">Coating Type</text>
<text x="87.5" y="258.6">&amp; Package</text>
<text x="18.2" y="265.1">Note: For more details, please refer to “Part Numbering System (Radial Type)” on page 10.</text>
<text x="45.4" y="285.9">All product specifications in the catalog are subject to change without notice. (CAT. 2013E1)</text>
</g>
<g font-size="2.5">
<text x="38" y="42">φD×L</text>
<text x="49.5" y="42">mA</text>
<text x="57.8" y="42">φD×L</text>
<text x="69.3" y="42">mA</text>
<text x="77.6" y="42">φD×L</text>
<text x="89.1" y="42">mA</text>
<text x="97.4" y="42">φD×L</text>
<text x="108.9" y="42">mA</text>
<text x="117.3" y="42">φD×L</text>
<text x="128.9" y="42">mA</text>
<text x="137.1" y="42">φD×L</text>
<text x="148.7" y="42">mA</text>
<text x="156.9" y="42">φD×L</text>
<text x="168.5" y="42">mA</text>
<text x="176.7" y="42">φD×L</text>
<text x="188.3" y="42">mA</text>
<text x="15.2" y="42.5">μF</text>
<text x="18.6" y="46.1">2.2</text>
<text x="25.5" y="42.5">Contents</text>
<text x="29" y="46.1">2R2</text>
<text x="138" y="46.1">5×11</text>
<text x="149.1" y="46.1">29</text>
<text x="177.6" y="46.1">5×11</text>
<text x="188.8" y="46.1">33</text>
<text x="18.6" y="50.2">3.3</text>
<text x="29" y="50.2">3R3</text>
<text x="138" y="50.2">5×11</text>
<text x="149.1" y="50.2">35</text>
<text x="177.6" y="50.2">5×11</text>
<text x="188.8" y="50.2">40</text>
<text x="18.6" y="54.3">4.7</text>
<text x="18.9" y="58.4">10</text>
<text x="29" y="54.3">4R7</text>
<text x="29.2" y="58.4">100</text>
<text x="138" y="58.4">5×11</text>
<text x="138" y="54.3">5×11</text>
<text x="149.1" y="58.4">65</text>
<text x="149.1" y="54.3">42</text>
<text x="157.8" y="58.4">5×11</text>
<text x="168.9" y="58.4">70</text>
<text x="177.6" y="58.4">5×11</text>
<text x="177.6" y="54.3">5×11</text>
<text x="188.7" y="58.4">59</text>
<text x="188.8" y="54.3">48</text>
<text x="18.9" y="63.4">22</text>
<text x="29.2" y="63.4">220</text>
<text x="138" y="63.4">5×11</text>
<text x="149.1" y="63.4">95</text>
<text x="156.8" y="63.4">6.3×11</text>
<text x="168.3" y="63.4">115</text>
<text x="176.6" y="62">6.3×11</text>
<text x="176.6" y="64.9">8×11.5</text>
<text x="188" y="64.9">135</text>
<text x="188.2" y="62">115</text>
<text x="18.9" y="69.2">33</text>
<text x="29.2" y="69.2">330</text>
<text x="118.1" y="69.2">5×11</text>
<text x="128.7" y="69.2">108</text>
<text x="136.9" y="67.8">6.3×11</text>
<text x="138" y="70.6">5×11</text>
<text x="148.4" y="67.8">136</text>
<text x="148.4" y="70.6">125</text>
<text x="156.8" y="69.2">6.3×11</text>
<text x="168.3" y="69.2">140</text>
<text x="176.6" y="69.2">8×11.5</text>
<text x="188" y="69.2">145</text>
<text x="18.9" y="74.1">47</text>
<text x="29.2" y="74.1">470</text>
<text x="98.2" y="74.1">5×11</text>
<text x="108.8" y="74.1">115</text>
<text x="118.1" y="74.1">5×11</text>
<text x="128.7" y="74.1">130</text>
<text x="136.9" y="74.1">6.3×11</text>
<text x="148.4" y="74.1">165</text>
<text x="156.8" y="74.1">6.3×11</text>
<text x="156.8" y="77.7">8×11.5</text>
<text x="168.2" y="74.1">170</text>
<text x="168.3" y="77.7">245</text>
<text x="175.8" y="74.1">10×12.5</text>
<text x="188" y="74.1">235</text>
<text x="18.2" y="79.1">100</text>
<text x="29.2" y="79.1">101</text>
<text x="78.4" y="79.1">5×11</text>
<text x="88.9" y="79.1">160</text>
<text x="97.2" y="79.1">6.3×11</text>
<text x="108.7" y="79.1">190</text>
<text x="117.1" y="79.1">6.3×11</text>
<text x="128.7" y="79.1">210</text>
<text x="136.9" y="79.1">8×11.5</text>
<text x="148.4" y="79.1">260</text>
<text x="156" y="80.5">10×12.5</text>
<text x="168.3" y="80.5">320</text>
<text x="175.8" y="83.5">12.5×20</text>
<text x="176.8" y="79.1">10×16</text>
<text x="188" y="83.5">640</text>
<text x="188" y="79.1">325</text>
<text x="18.2" y="84.9">220</text>
<text x="29.2" y="84.9">221</text>
<text x="58.6" y="84.9">5×11</text>
<text x="69.1" y="84.9">220</text>
<text x="77.4" y="84.9">6.3×11</text>
<text x="88.9" y="84.9">260</text>
<text x="97.2" y="84.9">8×11.5</text>
<text x="108.7" y="84.9">320</text>
<text x="117.1" y="84.9">8×11.5</text>
<text x="128.6" y="84.9">385</text>
<text x="136.1" y="84.9">10×12.5</text>
<text x="148.4" y="84.9">455</text>
<text x="157" y="84.9">10×16</text>
<text x="157" y="89.3">10×20</text>
<text x="168.3" y="89.3">710</text>
<text x="168.3" y="84.9">490</text>
<text x="176.8" y="86.3">16×16</text>
<text x="176.8" y="89.3">16×20</text>
<text x="188" y="86.3">625</text>
<text x="188" y="89.3">695</text>
<text x="18.2" y="90.7">330</text>
<text x="29.2" y="90.7">331</text>
<text x="57.6" y="90.7">6.3×11</text>
<text x="69.1" y="90.7">290</text>
<text x="77.4" y="90.7">6.3×11</text>
<text x="88.9" y="90.7">290</text>
<text x="97.2" y="90.7">8×11.5</text>
<text x="108.7" y="90.7">440</text>
<text x="116.3" y="90.7">10×12.5</text>
<text x="128.6" y="90.7">490</text>
<text x="137.2" y="90.7">10×16</text>
<text x="137.2" y="95">10×20</text>
<text x="148.4" y="90.7">585</text>
<text x="148.4" y="95">755</text>
<text x="156" y="92.1">12.5×16</text>
<text x="157" y="95">16×16</text>
<text x="168.3" y="92.1">675</text>
<text x="168.3" y="95">910</text>
<text x="176.8" y="92.1">18×16</text>
<text x="188" y="92.1">685</text>
<text x="18.2" y="96.5">470</text>
<text x="29.2" y="96.5">471</text>
<text x="56.8" y="100.8">10×12.5</text>
<text x="57.6" y="96.5">6.3×11</text>
<text x="69.1" y="96.5">350</text>
<text x="69.1" y="100.8">650</text>
<text x="77.4" y="96.5">8×11.5</text>
<text x="88.9" y="96.5">440</text>
<text x="96.4" y="96.5">10×12.5</text>
<text x="97.4" y="100.8">10×20</text>
<text x="108.7" y="96.5">545</text>
<text x="108.7" y="100.8">955</text>
<text x="116.3" y="100.8">12.5×20</text>
<text x="117.3" y="96.5">10×16</text>
<text x="127.6" y="100.8">1,145</text>
<text x="128.6" y="96.5">740</text>
<text x="136.1" y="97.9">12.5×16</text>
<text x="136.1" y="100.8">12.5×25</text>
<text x="147.4" y="100.8">1,340</text>
<text x="148.4" y="97.9">610</text>
<text x="156" y="97.9">12.5×20</text>
<text x="168.3" y="97.9">900</text>
<text x="176.8" y="96.5">16×25</text>
<text x="188" y="96.5">910</text>
<text x="17.2" y="102.2">1,000</text>
<text x="29.2" y="102.2">102</text>
<text x="37.8" y="102.2">8×11.5</text>
<text x="49.3" y="102.2">540</text>
<text x="57.6" y="103.7">8×11.5</text>
<text x="57.8" y="106.7">10×20</text>
<text x="68.1" y="106.7">1,070</text>
<text x="69.1" y="103.7">550</text>
<text x="76.6" y="102.2">10×12.5</text>
<text x="76.6" y="106.7">12.5×16</text>
<text x="88.9" y="102.2">635</text>
<text x="88.9" y="106.7">930</text>
<text x="96.4" y="103.7">12.5×16</text>
<text x="96.4" y="106.7">12.5×25</text>
<text x="107.7" y="106.7">1,540</text>
<text x="108.7" y="103.7">830</text>
<text x="117.3" y="103.7">16×16</text>
<text x="127.6" y="103.7">1,010</text>
<text x="137.2" y="103.7">16×20</text>
<text x="147.4" y="103.7">1,160</text>
<text x="157" y="102.2">16×20</text>
<text x="167.2" y="102.2">1,260</text>
<text x="176.8" y="102.2">18×40</text>
<text x="187" y="102.2">1,820</text>
<text x="17.2" y="108.1">2,200</text>
<text x="17.2" y="113.9">3,300</text>
<text x="29.2" y="108.1">222</text>
<text x="29.2" y="113.9">332</text>
<text x="38.1" y="108.1">10×16</text>
<text x="38.1" y="112.4">10×20</text>
<text x="48.3" y="112.4">1,185</text>
<text x="49.3" y="108.1">845</text>
<text x="56.8" y="109.5">12.5×16</text>
<text x="56.8" y="113.9">12.5×20</text>
<text x="68.1" y="113.9">1,420</text>
<text x="69.1" y="109.5">970</text>
<text x="76.6" y="112.4">12.5×20</text>
<text x="77.6" y="109.5">16×16</text>
<text x="87.9" y="112.4">1,450</text>
<text x="87.9" y="109.5">1,160</text>
<text x="97.4" y="113.9">16×20</text>
<text x="97.4" y="109.5">16×16</text>
<text x="107.7" y="109.5">1,150</text>
<text x="107.7" y="113.9">1,490</text>
<text x="116.3" y="112.4">16×31.5</text>
<text x="117.3" y="108.1">16×20</text>
<text x="127.6" y="112.4">2,070</text>
<text x="127.6" y="108.1">1,390</text>
<text x="136.1" y="113.9">18×35.5</text>
<text x="136.1" y="108.1">16×35.5</text>
<text x="147.4" y="113.9">2,500</text>
<text x="147.4" y="108.1">1,960</text>
<text x="156" y="108.1">18×31.5</text>
<text x="157" y="113.9">18×40</text>
<text x="167.2" y="113.9">2,575</text>
<text x="167.2" y="108.1">2,040</text>
<text x="17.2" y="119.6">4,700</text>
<text x="29.2" y="119.6">472</text>
<text x="37" y="115.3">12.5×16</text>
<text x="37" y="119.6">12.5×20</text>
<text x="48.3" y="119.6">1,545</text>
<text x="49.3" y="115.3">960</text>
<text x="56.8" y="118.2">12.5×25</text>
<text x="68.1" y="118.2">1,780</text>
<text x="77.6" y="115.3">16×16</text>
<text x="77.6" y="118.2">16×20</text>
<text x="87.9" y="115.3">1,240</text>
<text x="87.9" y="118.2">1,600</text>
<text x="97.4" y="118.2">16×25</text>
<text x="107.7" y="118.2">2,100</text>
<text x="116.3" y="119.6">18×35.5</text>
<text x="117.3" y="115.3">18×25</text>
<text x="127.6" y="119.6">2,700</text>
<text x="127.6" y="115.3">1,970</text>
<text x="137.2" y="119.6">22×40</text>
<text x="147.4" y="119.6">3,040</text>
<text x="17.2" y="125.4">6,800</text>
<text x="29.2" y="125.4">682</text>
<text x="37" y="125.4">12.5×25</text>
<text x="48.3" y="125.4">1,880</text>
<text x="57.8" y="124">16×20</text>
<text x="57.8" y="121">16×16</text>
<text x="68.1" y="124">1,700</text>
<text x="68.1" y="121">1,420</text>
<text x="77.6" y="121">18×16</text>
<text x="77.6" y="124">16×25</text>
<text x="87.9" y="121">1,820</text>
<text x="87.9" y="124">2,280</text>
<text x="96.4" y="124">16×35.5</text>
<text x="97.4" y="121">18×25</text>
<text x="107.7" y="124">2,475</text>
<text x="107.7" y="121">2,170</text>
<text x="117.3" y="125.4">22×40</text>
<text x="127.6" y="125.4">2,900</text>
<text x="137.2" y="125.4">22×45</text>
<text x="147.4" y="125.4">3,185</text>
<text x="16.5" y="131.1">10,000</text>
<text x="29.2" y="131.1">103</text>
<text x="38.1" y="129.7">16×20</text>
<text x="48.3" y="129.7">2,000</text>
<text x="57.8" y="126.8">18×20</text>
<text x="57.8" y="129.7">16×25</text>
<text x="68.1" y="126.8">1,870</text>
<text x="68.1" y="129.7">2,150</text>
<text x="76.6" y="129.7">18×31.5</text>
<text x="77.6" y="126.8">18×20</text>
<text x="87.9" y="126.8">1,890</text>
<text x="87.9" y="129.7">2,590</text>
<text x="96.4" y="126.8">18×31.5</text>
<text x="97.4" y="131.1">18×40</text>
<text x="107.7" y="126.8">2,550</text>
<text x="107.7" y="131.1">3,080</text>
<text x="117.3" y="131.1">22×45</text>
<text x="127.6" y="131.1">3,400</text>
<text x="16.5" y="137">15,000</text>
<text x="29.2" y="137">153</text>
<text x="37" y="135.6">16×31.5</text>
<text x="38.1" y="132.6">18×20</text>
<text x="48.3" y="132.6">2,020</text>
<text x="48.3" y="135.6">2,460</text>
<text x="57.8" y="132.6">18×25</text>
<text x="57.8" y="135.6">16×40</text>
<text x="68.1" y="132.6">2,370</text>
<text x="68.1" y="135.6">2,730</text>
<text x="76.6" y="132.6">16×35.5</text>
<text x="77.6" y="137">18×40</text>
<text x="87.9" y="132.6">2,450</text>
<text x="87.9" y="137">3,100</text>
<text x="97.4" y="135.6">22×45</text>
<text x="107.7" y="135.6">3,780</text>
<text x="16.5" y="141.9">22,000</text>
<text x="29.2" y="141.9">223</text>
<text x="37" y="141.9">18×31.5</text>
<text x="38.1" y="138.4">18×25</text>
<text x="48.3" y="141.9">2,780</text>
<text x="48.3" y="138.4">2,375</text>
<text x="56.8" y="138.4">18×31.5</text>
<text x="57.8" y="141.9">18×40</text>
<text x="68" y="141.9">3,370</text>
<text x="68.1" y="138.4">2,620</text>
<text x="77.6" y="141.9">22×40</text>
<text x="87.9" y="141.9">3,900</text>
<text x="97.4" y="141.9">25×45</text>
<text x="97.4" y="138.4">25×40</text>
<text x="107.7" y="141.9">4,290</text>
<text x="107.7" y="138.4">3,850</text>
<text x="16.5" y="146">33,000</text>
<text x="29.2" y="146">333</text>
<text x="38.1" y="146">22×40</text>
<text x="48.3" y="146">3,700</text>
<text x="38.1" y="158.6">φD×L</text>
<text x="49.6" y="158.6">mA</text>
<text x="58" y="158.6">φD×L</text>
<text x="69.5" y="158.6">mA</text>
<text x="77.8" y="158.6">φD×L</text>
<text x="89.3" y="158.6">mA</text>
<text x="97.6" y="158.6">φD×L</text>
<text x="109.1" y="158.6">mA</text>
<text x="117.4" y="158.6">φD×L</text>
<text x="128.9" y="158.6">mA</text>
<text x="137.2" y="158.6">φD×L</text>
<text x="148.7" y="158.6">mA</text>
<text x="18.5" y="166.9">2.2</text>
<text x="19.6" y="162.7">1</text>
<text x="29" y="166.9">2R2</text>
<text x="29.2" y="162.7">010</text>
<text x="58.8" y="166.9">5×11</text>
<text x="70" y="166.9">29</text>
<text x="77.6" y="166.9">6.3×11</text>
<text x="78.6" y="162.7">5×11</text>
<text x="89.8" y="162.7">18</text>
<text x="89.8" y="166.9">33</text>
<text x="97.4" y="166.9">6.3×11</text>
<text x="98.4" y="162.7">5×11</text>
<text x="109.6" y="162.7">18</text>
<text x="109.6" y="166.9">33</text>
<text x="117.2" y="166.9">6.3×11</text>
<text x="118.3" y="162.7">5×11</text>
<text x="129.4" y="166.9">33</text>
<text x="129.4" y="162.7">22</text>
<text x="137" y="166.9">8×11.5</text>
<text x="137" y="162.7">6.3×11</text>
<text x="149.2" y="162.7">25</text>
<text x="149.2" y="166.9">45</text>
<text x="18.5" y="171">3.3</text>
<text x="29" y="171">3R3</text>
<text x="57.8" y="171">6.3×11</text>
<text x="70" y="171">46</text>
<text x="77.6" y="171">6.3×11</text>
<text x="89.8" y="171">46</text>
<text x="97.4" y="171">8×11.5</text>
<text x="109.6" y="171">50</text>
<text x="117.2" y="171">8×11.5</text>
<text x="129.4" y="171">50</text>
<text x="136.3" y="171">10×12.5</text>
<text x="149.2" y="171">65</text>
<text x="18.5" y="175.9">4.7</text>
<text x="29" y="175.9">4R7</text>
<text x="57.8" y="175.9">6.3×11</text>
<text x="70" y="175.9">50</text>
<text x="77.6" y="175.9">8×11.5</text>
<text x="89.8" y="175.9">55</text>
<text x="97.4" y="175.9">8×11.5</text>
<text x="109.6" y="175.9">60</text>
<text x="116.5" y="177.4">10×12.5</text>
<text x="117.2" y="174.5">8×11.5</text>
<text x="129.4" y="174.5">55</text>
<text x="129.4" y="177.4">80</text>
<text x="136.2" y="177.4">10×12.5</text>
<text x="137" y="174.5">8×11.5</text>
<text x="149.2" y="174.5">55</text>
<text x="149.2" y="177.4">80</text>
<text x="18.9" y="180.9">10</text>
<text x="18.9" y="185">22</text>
<text x="29.2" y="180.9">100</text>
<text x="29.2" y="185">220</text>
<text x="37.1" y="185">10×12.5</text>
<text x="37.9" y="180.9">8×11.5</text>
<text x="49.4" y="185">130</text>
<text x="50.1" y="180.9">75</text>
<text x="57" y="185">10×12.5</text>
<text x="57.8" y="180.9">8×11.5</text>
<text x="69.3" y="185">135</text>
<text x="70" y="180.9">81</text>
<text x="76.8" y="180.9">10×12.5</text>
<text x="77.8" y="185">10×16</text>
<text x="89.1" y="185">150</text>
<text x="89.1" y="180.9">100</text>
<text x="96.6" y="185">12.5×16</text>
<text x="97.6" y="180.9">10×16</text>
<text x="108.9" y="185">185</text>
<text x="109" y="180.9">110</text>
<text x="116.5" y="185">12.5×20</text>
<text x="117.5" y="180.9">10×16</text>
<text x="128.7" y="185">200</text>
<text x="128.8" y="180.9">110</text>
<text x="136.2" y="185">12.5×25</text>
<text x="137.3" y="180.9">10×20</text>
<text x="148.5" y="185">300</text>
<text x="148.5" y="180.9">140</text>
<text x="18.9" y="190">33</text>
<text x="29.2" y="190">330</text>
<text x="38.1" y="190">10×16</text>
<text x="49.4" y="190">175</text>
<text x="58" y="190">10×16</text>
<text x="69.3" y="190">180</text>
<text x="76.8" y="191.4">12.5×16</text>
<text x="77.8" y="188.6">10×20</text>
<text x="89.1" y="188.6">215</text>
<text x="89.1" y="191.4">220</text>
<text x="96.6" y="188.6">12.5×20</text>
<text x="97.6" y="191.4">16×16</text>
<text x="108.9" y="188.6">245</text>
<text x="108.9" y="191.4">260</text>
<text x="117.5" y="190">16×16</text>
<text x="128.7" y="190">260</text>
<text x="137.3" y="190">16×20</text>
<text x="148.5" y="190">270</text>
<text x="18.9" y="195.7">47</text>
<text x="29.2" y="195.7">470</text>
<text x="37.1" y="197.2">12.5×16</text>
<text x="38.1" y="194.3">10×20</text>
<text x="49.4" y="194.3">230</text>
<text x="49.4" y="197.2">250</text>
<text x="57" y="197.2">12.5×16</text>
<text x="58" y="194.3">10×20</text>
<text x="69.3" y="194.3">240</text>
<text x="69.3" y="197.2">250</text>
<text x="76.8" y="195.7">12.5×20</text>
<text x="89.1" y="195.7">290</text>
<text x="97.6" y="194.3">16×20</text>
<text x="97.6" y="197.2">18×16</text>
<text x="108.9" y="194.3">340</text>
<text x="108.9" y="197.2">310</text>
<text x="117.5" y="195.7">16×20</text>
<text x="128.7" y="195.7">340</text>
<text x="136.3" y="195.7">16×31.5</text>
<text x="148.5" y="195.7">390</text>
<text x="18.9" y="201.5">68</text>
<text x="29.2" y="201.5">680</text>
<text x="37.1" y="201.5">12.5×20</text>
<text x="49.4" y="201.5">330</text>
<text x="57" y="200.1">12.5×20</text>
<text x="58" y="202.9">16×16</text>
<text x="69.3" y="200.1">330</text>
<text x="69.3" y="202.9">370</text>
<text x="76.8" y="201.5">12.5×25</text>
<text x="89.1" y="201.5">370</text>
<text x="97.6" y="200.1">16×25</text>
<text x="97.6" y="202.9">18×20</text>
<text x="108.9" y="200.1">420</text>
<text x="108.9" y="202.9">410</text>
<text x="116.5" y="201.5">16×31.5</text>
<text x="128.7" y="201.5">435</text>
<text x="136.2" y="201.5">16×35.5</text>
<text x="148.5" y="201.5">460</text>
<text x="18.2" y="207.3">100</text>
<text x="29.2" y="207.3">101</text>
<text x="37.1" y="207.3">12.5×25</text>
<text x="49.4" y="207.3">440</text>
<text x="58" y="205.9">16×20</text>
<text x="58" y="208.7">18×16</text>
<text x="69.3" y="205.9">460</text>
<text x="69.3" y="208.7">450</text>
<text x="77.8" y="207.3">16×25</text>
<text x="89.1" y="207.3">510</text>
<text x="96.6" y="205.9">16×31.5</text>
<text x="97.6" y="208.7">18×25</text>
<text x="108.9" y="205.9">540</text>
<text x="108.9" y="208.7">520</text>
<text x="116.5" y="208.7">18×35.5</text>
<text x="117.5" y="205.9">16×40</text>
<text x="128.7" y="205.9">560</text>
<text x="128.7" y="208.7">570</text>
<text x="136.3" y="207.3">18×35.5</text>
<text x="148.5" y="207.3">570</text>
<text x="18.2" y="213.1">150</text>
<text x="29.2" y="213.1">151</text>
<text x="38.1" y="213.1">16×25</text>
<text x="49.4" y="213.1">620</text>
<text x="58" y="211.7">16×25</text>
<text x="58" y="214.6">18×20</text>
<text x="69.3" y="211.7">620</text>
<text x="69.3" y="214.6">605</text>
<text x="76.8" y="211.7">16×31.5</text>
<text x="77.8" y="214.6">18×25</text>
<text x="89.1" y="211.7">625</text>
<text x="89.1" y="214.6">630</text>
<text x="96.6" y="213.1">18×35.5</text>
<text x="108.9" y="213.1">640</text>
<text x="117.5" y="213.1">18×40</text>
<text x="128.7" y="213.1">670</text>
<text x="137.3" y="213.1">22×45</text>
<text x="148.5" y="213.1">800</text>
<text x="18.2" y="218.9">220</text>
<text x="29.2" y="218.9">221</text>
<text x="37.1" y="217.5">16×31.5</text>
<text x="38.1" y="220.3">18×25</text>
<text x="49.4" y="217.5">790</text>
<text x="49.4" y="220.3">760</text>
<text x="57" y="218.9">16×35.5</text>
<text x="69.3" y="218.9">830</text>
<text x="76.8" y="220.3">18×35.5</text>
<text x="77.8" y="217.5">16×40</text>
<text x="89.1" y="217.5">840</text>
<text x="89.1" y="220.3">890</text>
<text x="97.6" y="218.9">22×40</text>
<text x="108.9" y="218.9">920</text>
<text x="117.5" y="217.5">22×45</text>
<text x="117.5" y="220.3">25×40</text>
<text x="128.7" y="217.5">960</text>
<text x="128.7" y="220.3">980</text>
<text x="137.3" y="218.9">25×45</text>
<text x="147.5" y="218.9">1,030</text>
<text x="18.2" y="223.8">330</text>
<text x="18.2" y="227.9">470</text>
<text x="29.2" y="223.8">331</text>
<text x="29.2" y="227.9">471</text>
<text x="37.1" y="223.8">18×35.5</text>
<text x="38.1" y="227.9">18×40</text>
<text x="48.4" y="227.9">1,150</text>
<text x="49.4" y="223.8">985</text>
<text x="58" y="227.9">22×40</text>
<text x="58" y="223.8">18×40</text>
<text x="68.3" y="227.9">1,400</text>
<text x="68.3" y="223.8">1,150</text>
<text x="77.8" y="227.9">22×45</text>
<text x="77.8" y="223.8">22×40</text>
<text x="88.1" y="227.9">1,470</text>
<text x="88.1" y="223.8">1,200</text>
<text x="97.6" y="223.8">25×45</text>
<text x="107.8" y="223.8">1,270</text>
</g>
</svg>
